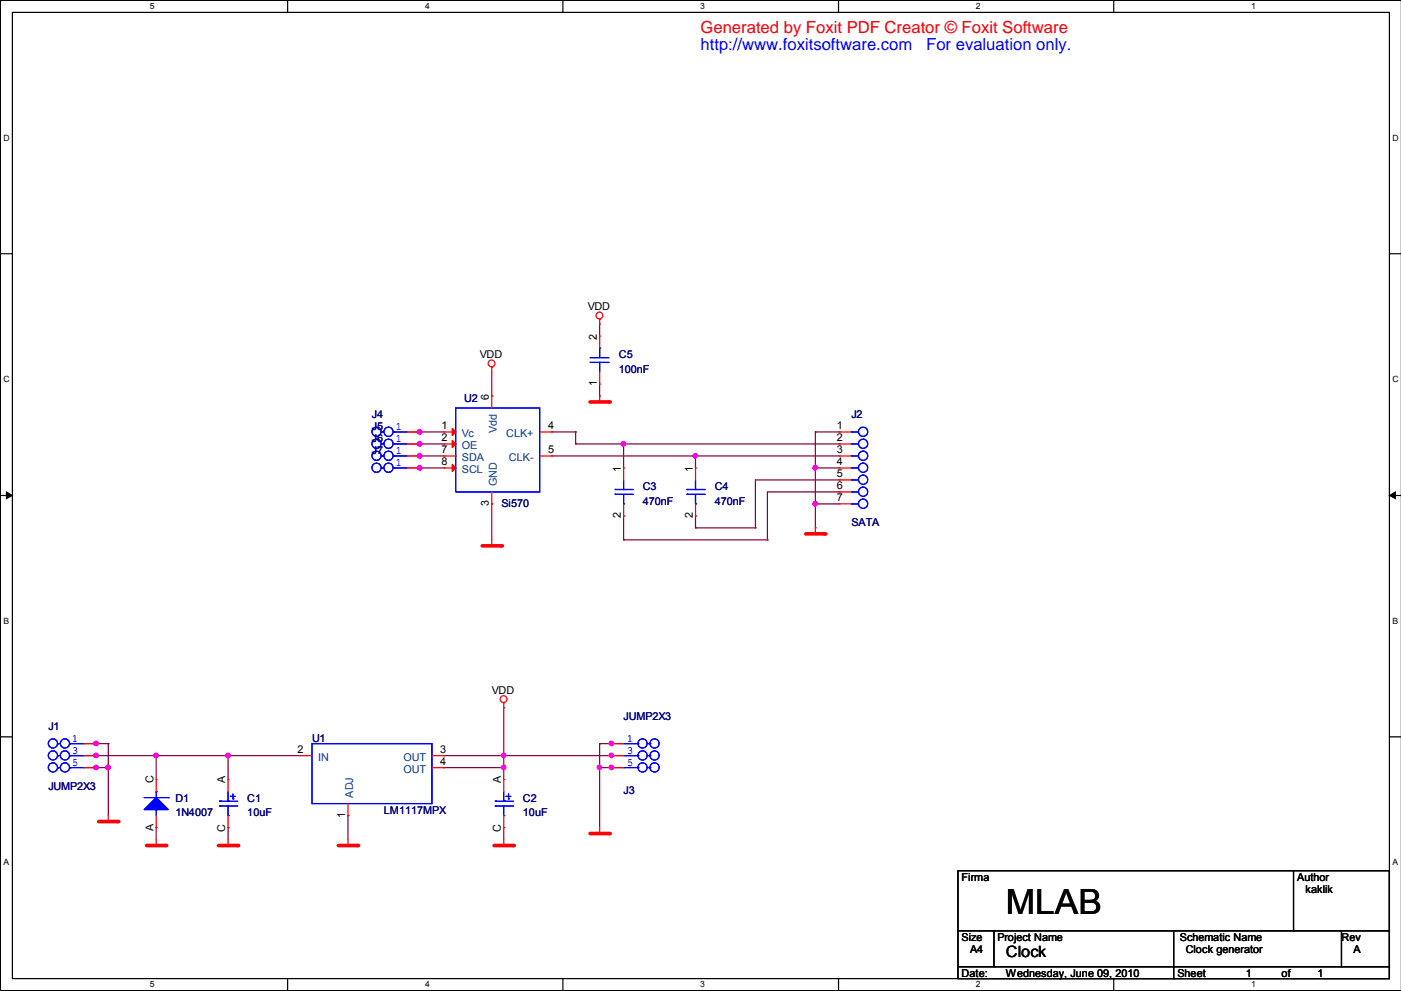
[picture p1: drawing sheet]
<svg xmlns="http://www.w3.org/2000/svg" width="297mm" height="210mm" viewBox="0 0 297 210" stroke-linecap="round" stroke-linejoin="round" font-family="sans-serif">
<path d="M2.6 2.6h291.9v204.7h-291.9zM297 .1h-296.9v209.8h296.9" fill="none" stroke="#000" stroke-width=".25"/>
<g fill="#fff">
<path d="M31.7 .3h1.1v2.1h-1.1z"/>
<path d="M31.7 207.6h1.1v2h-1.1z"/>
</g>
<path d="M61 .1v2.5M61 207.3v2.6" fill="none" stroke="#000" stroke-width=".25"/>
<g fill="#fff">
<path d="M90.1 .3h1v2.1h-1z"/>
<path d="M90.1 207.6h1v2h-1z"/>
</g>
<path d="M119.3 .1v2.5M119.3 207.3v2.6" fill="none" stroke="#000" stroke-width=".25"/>
<g fill="#fff">
<path d="M148.4 .3h1v2.1h-1z"/>
<path d="M148.4 207.6h1v2h-1z"/>
</g>
<path d="M177.7 .1v2.5M177.7 207.3v2.6" fill="none" stroke="#000" stroke-width=".25"/>
<g fill="#fff">
<path d="M206.8 .3h1.1v2.1h-1.1z"/>
<path d="M206.8 207.6h1.1v2h-1.1z"/>
</g>
<path d="M236.1 .1v2.5M236.1 207.3v2.6" fill="none" stroke="#000" stroke-width=".25"/>
<g fill="#fff">
<path d="M265.2 .3h1v2.1h-1z"/>
<path d="M265.2 207.6h1v2h-1z"/>
<path d="M.8 28.2h1.2v2h-1.2z"/>
<path d="M295.1 28.2h1.3v2h-1.3z"/>
<path d="M.8 79.3h1.2v2.1h-1.2z"/>
<path d="M295.1 79.3h1.3v2.1h-1.3z"/>
</g>
<path d="M.1 53.8h2.5M294.5 53.8h2.5" fill="none" stroke="#000" stroke-width=".25"/>
<g fill="#fff">
<path d="M.8 130.6h1.1v2h-1.1z"/>
<path d="M295.1 130.6h1.2v2h-1.2z"/>
</g>
<path d="M.1 105h2.5M294.5 105h2.5" fill="none" stroke="#000" stroke-width=".25"/>
<path d="M1.4 104.2l1.2 .8-1.2 .7zM294.5 105l1.2-.8v1.5z" fill="#000" stroke="#000" stroke-width=".21"/>
<g fill="#fff">
<path d="M.8 181.7h1.1v2h-1.1z"/>
<path d="M295.1 181.7h1.1v2h-1.1z"/>
</g>
<path d="M.1 156.1h2.5M294.5 156.1h2.5" fill="none" stroke="#000" stroke-width=".25"/>
<g fill="none" stroke="#800040" stroke-width=".25">
<path d="M104.2 78.8v5.1M127.1 68.7h.1M127.1 68.7v2.5M89 91.5h.1M89 94.1h.1M89 96.6h.1M89 99.1h.1M89 99.1h5.1M89 91.5h5.1M89 96.6h5.1M89 94.1h5.1M104.2 83.9h.1"/>
<path d="M116.9 91.5h.1M116.9 96.6h.1M116.9 91.5h5.1M116.9 96.6h61M122 94.1h.1M122 91.5h.1M122 94.1h55.9M122 91.5v2.6M127.1 83.9h.1M127.1 81.4v2.5M132.2 94.1h.1M132.2 94.1v5"/>
<path d="M147.4 96.6h.1M147.4 96.6v2.5M172.8 99.1h.1M172.8 91.5h.1M172.8 91.5v20.3M172.8 99.1h5.1M172.8 91.5h5.1M104.2 106.8h.1M104.2 106.8v7.6M132.2 109.3h.1M132.2 114.4h.1M132.2 109.3v5.1"/>
<path d="M132.2 114.4h30.4M147.4 109.3h.1M147.4 111.8h.1M147.4 109.3v2.5M147.4 111.8h12.7M160.1 111.8h.1M162.6 114.4h.1M172.8 106.8h.1M172.8 111.8h.1M172.8 106.8h5.1M177.9 101.7h.1M177.9 104.2h.1"/>
<path d="M177.9 101.7h-17.8v10.1M177.9 104.2h-15.3v10.2M20.4 157.6h.1M20.4 157.6h2.5M22.9 157.6h.1M22.9 157.6v15.2M106.8 149.9h.1M106.8 149.9v15.3M127.1 157.6h.1M127.1 157.6h2.5M127.1 157.6v17.7M20.4 162.6h.1"/>
<path d="M20.4 160.1h.1M20.4 160.1h43.2M20.4 162.6h2.5M22.9 162.6h.1M33.1 175.3h.1M33.1 160.1h.1M33.1 160.1v5.1M33.1 175.3v2.6M48.3 160.1h.1M48.3 175.3h.1M48.3 160.1v5.1M48.3 175.3v2.6"/>
<path d="M73.7 172.8h.1M73.7 172.8v5.1M94.1 162.6h.1M94.1 160.1h.1M94.1 160.1h35.5M94.1 162.6h12.7M106.8 160.1h.1M106.8 175.3h.1M106.8 162.6h.1M106.8 175.3v2.6M127.1 162.6h.1M127.1 162.6h2.5"/>
</g>
<g fill="#f0f" stroke="#f0f" stroke-width=".25">
<circle cx="172.8" cy="106.7" r=".47"/>
<circle cx="172.8" cy="99.1" r=".47"/>
<circle cx="48.3" cy="160.1" r=".47"/>
<circle cx="129.6" cy="160.1" r=".47"/>
<circle cx="106.7" cy="160.1" r=".47"/>
<circle cx="20.4" cy="157.5" r=".47"/>
<circle cx="22.9" cy="162.6" r=".47"/>
<circle cx="20.4" cy="162.6" r=".47"/>
<circle cx="20.4" cy="160.1" r=".47"/>
<circle cx="33.1" cy="160.1" r=".47"/>
<circle cx="106.7" cy="162.6" r=".47"/>
<circle cx="127" cy="162.6" r=".47"/>
<circle cx="129.6" cy="157.5" r=".47"/>
<circle cx="129.6" cy="162.6" r=".47"/>
<circle cx="147.4" cy="96.6" r=".47"/>
<circle cx="132.1" cy="94" r=".47"/>
<circle cx="88.9" cy="91.5" r=".47"/>
<circle cx="88.9" cy="94" r=".47"/>
<circle cx="88.9" cy="96.6" r=".47"/>
<circle cx="88.9" cy="99.1" r=".47"/>
</g>
<path d="M33.1 179.2h.1M33.1 177.9v1.3" fill="none" stroke="#f00" stroke-width=".25"/>
<path d="M31.1 179.2h4" fill="none" stroke="#f00" stroke-width=".76"/>
<circle cx="35.1" cy="179.2" r=".38" fill="#f00"/>
<path d="M106.8 179.2h.1M106.8 177.9v1.3" fill="none" stroke="#f00" stroke-width=".25"/>
<path d="M104.7 179.2h4.1" fill="none" stroke="#f00" stroke-width=".76"/>
<circle cx="108.8" cy="179.2" r=".38" fill="#f00"/>
<path d="M73.7 179.2h.1M73.7 177.9v1.3" fill="none" stroke="#f00" stroke-width=".25"/>
<path d="M71.7 179.2h4.1" fill="none" stroke="#f00" stroke-width=".76"/>
<circle cx="75.8" cy="179.2" r=".38" fill="#f00"/>
<path d="M22.9 174.1h.1M22.9 172.8v1.3" fill="none" stroke="#f00" stroke-width=".25"/>
<path d="M20.9 174.1h4.1" fill="none" stroke="#f00" stroke-width=".76"/>
<circle cx="25" cy="174.1" r=".38" fill="#f00"/>
<path d="M48.3 179.2h.1M48.3 177.9v1.3" fill="none" stroke="#f00" stroke-width=".25"/>
<path d="M46.3 179.2h4.1" fill="none" stroke="#f00" stroke-width=".76"/>
<circle cx="50.4" cy="179.2" r=".38" fill="#f00"/>
<path d="M172.8 113.1h.1M172.8 111.8v1.3" fill="none" stroke="#f00" stroke-width=".25"/>
<path d="M170.8 113.1h4" fill="none" stroke="#f00" stroke-width=".76"/>
<circle cx="174.8" cy="113.1" r=".38" fill="#f00"/>
<path d="M127.1 176.6h.1M127.1 175.3v1.3" fill="none" stroke="#f00" stroke-width=".25"/>
<path d="M125.1 176.6h4" fill="none" stroke="#f00" stroke-width=".76"/>
<circle cx="129.1" cy="176.6" r=".38" fill="#f00"/>
<g fill="none" stroke="#f00" stroke-width=".25">
<path d="M104.2 77.8h.1M104.2 77.8v1M104.2 115.7h.1M104.2 114.4v1.3M106.8 148.9h.1M106.8 148.9v1"/>
<circle cx="104.2" cy="77" r=".72"/>
<circle cx="106.7" cy="148.1" r=".72"/>
</g>
<path d="M102.2 115.7h4.1" fill="none" stroke="#f00" stroke-width=".76"/>
<circle cx="106.3" cy="115.7" r=".38" fill="#f00"/>
<path d="M127.1 85.2h.1M127.1 83.9v1.3" fill="none" stroke="#f00" stroke-width=".25"/>
<path d="M125.1 85.2h4" fill="none" stroke="#f00" stroke-width=".76"/>
<circle cx="129.1" cy="85.2" r=".38" fill="#f00"/>
<g fill="none" stroke="#f00" stroke-width=".25">
<path d="M127.1 67.6h.1M127.1 71.2h.1M127.1 67.6v1.1M127.1 71.2v2.5M127.1 78.8v2.6M86.4 91.5h2.6M86.4 94.1h2.6M86.4 96.6h2.6M86.4 99.1h2.6M89 91.5h.1M89 94.1h.1M89 96.6h.1"/>
<path d="M89 99.1h.1M94.1 91.5h.1M94.1 94.1h.1M94.1 96.6h.1M94.1 99.1h.1M94.1 91.5h2.5M94.1 94.1h2.5M94.1 96.6h2.5M94.1 99.1h2.5M104.2 83.9h.1M104.2 83.9v2.5M114.4 91.5h2.5"/>
<path d="M114.4 96.6h2.5M116.9 91.5h.1M116.9 96.6h.1M127.1 81.4h.1M132.2 99.1h.1M132.2 99.1v2.6M147.4 99.1h.1M147.4 99.1v2.6M177.9 91.5h.1M177.9 94.1h.1M177.9 96.6h.1M177.9 99.1h.1"/>
<path d="M177.9 91.5h2.5M177.9 94.1h2.5M177.9 96.6h2.5M177.9 99.1h2.5M104.2 106.8h.1M104.2 104.2v2.6M132.2 109.3h.1M132.2 106.8v2.5M147.4 109.3h.1M147.4 106.8v2.5M177.9 101.7h.1M177.9 104.2h.1"/>
<path d="M177.9 106.8h.1M177.9 101.7h2.5M177.9 104.2h2.5M177.9 106.8h2.5M17.9 157.6h2.5M20.4 157.6h.1M129.6 157.6h.1M129.6 157.6h2.6M17.9 160.1h2.5M17.9 162.6h2.5M20.4 160.1h.1M20.4 162.6h.1"/>
<path d="M33.1 175.3h.1M33.1 165.2h.1M33.1 165.2v2.5M33.1 172.8v2.5M48.3 165.2h.1M48.3 175.3h.1M48.3 165.2v2.5M48.3 172.8v2.5M63.6 160.1h.1M63.6 160.1h2.5M73.7 172.8h.1M73.7 170.3v2.5"/>
<path d="M91.5 160.1h2.6M91.5 162.6h2.6M94.1 160.1h.1M94.1 162.6h.1M106.8 165.2h.1M106.8 175.3h.1M106.8 165.2v2.5M106.8 172.8v2.5M129.6 160.1h.1M129.6 162.6h.1M129.6 160.1h2.6M129.6 162.6h2.6"/>
<circle cx="127" cy="66.8" r=".72"/>
</g>
<path d="M203 184.5h91.5v12.7h-91.5zM203 197.2h91.5v7.6h-91.5zM210.7 197.2v7.6M248.8 197.2v10.1M274.2 197.2h.1M274.2 184.5v12.7M284.3 197.2v7.6M203 204.8h91.5v2.5h-91.5zM210.7 204.8h.1M248.8 204.8h.1M248.8 207.3h.1M284.3 204.8h.1" fill="none" stroke="#000" stroke-width=".25"/>
<g fill="none" stroke="#00f" stroke-width=".25">
<path d="M125.1 76.8h3.8M125.1 75.8h3.8M127.1 76.8h.1M127.1 73.7h.1M127.1 73.7v2.1M127.1 76.8v2M128.9 76.8h.1M128.9 75.8h.1M80.9 91.5h.1M80.9 94.1h.1M80.9 96.6h.1M80.9 99.1h.1"/>
<path d="M80.9 91.5h.5M80.9 94.1h.5M80.9 96.6h.5M80.9 99.1h.5M83.4 91.5h.1M83.4 94.1h.1M83.4 96.6h.1M83.4 99.1h.1M83.4 91.5h3M83.4 94.1h3M83.4 96.6h3M83.4 99.1h3"/>
<path d="M96.6 86.4h17.8v17.8h-17.8zM180.4 91.5h.1M180.4 94.1h.1M180.4 96.6h.1M180.4 99.1h.1M180.4 91.5h1.5M180.4 94.1h1.5M180.4 96.6h1.5M180.4 99.1h1.5M130.4 103.7h.1M130.4 104.7h.1M130.4 103.7h3.8"/>
<path d="M130.4 104.7h3.8M132.2 103.7h.1M132.2 106.8h.1M132.2 101.7v2M132.2 104.7v2.1M145.6 103.7h.1M145.6 104.7h.1M145.6 103.7h3.8M145.6 104.7h3.8M147.4 103.7h.1M147.4 106.8h.1M147.4 101.7v2"/>
<path d="M147.4 104.7v2.1M180.4 101.7h.1M180.4 104.2h.1M180.4 106.8h.1M180.4 101.7h1.5M180.4 104.2h1.5M180.4 106.8h1.5M12.3 157.6h.1M12.3 157.6h.5M14.8 157.6h.1M14.8 157.6h3.1M66.1 157.6h25.4v12.7h-25.4z"/>
<path d="M132.2 157.6h3M135.2 157.6h.1M137.2 157.6h.6M137.8 157.6h.1M12.3 160.1h.1M12.3 162.6h.1M12.3 160.1h.5M12.3 162.6h.5M14.8 160.1h.1M14.8 162.6h.1M14.8 160.1h3.1M14.8 162.6h3.1"/>
<path d="M30.6 169h5M33.1 167.7h.1M33.1 171.5h.1M33.1 167.7v1.3M33.1 171.5v1.3M35.6 169h.1M46.6 169.8h.1M46.6 170.8h.1M46.6 169.8h3.8M46.6 170.8h3.8M48.3 169.8h.1M48.3 172.8h.1"/>
<path d="M48.3 167.7v2.1M48.3 170.8v2M48.9 168.7h.1M48.9 168.7h1M49.4 169.2h.1M49.4 168.2v1M105 169.8h.1M105 170.8h.1M105 169.8h3.8M105 170.8h3.8M106.8 169.8h.1M106.8 172.8h.1"/>
<path d="M106.8 167.7v2.1M106.8 170.8v2M107.3 168.7h.1M107.3 168.7h1M107.8 169.2h.1M107.8 168.2v1M132.2 160.1h3M132.2 162.6h3M135.2 160.1h.1M135.2 162.6h.1M137.2 160.1h.6M137.2 162.6h.6"/>
<path d="M137.8 160.1h.1M137.8 162.6h.1"/>
<circle cx="79.8" cy="94" r=".97"/>
<circle cx="79.8" cy="91.5" r=".97"/>
<circle cx="79.8" cy="96.6" r=".97"/>
<circle cx="79.8" cy="99.1" r=".97"/>
<circle cx="82.3" cy="94" r=".97"/>
<circle cx="82.3" cy="91.5" r=".97"/>
<circle cx="82.3" cy="99.1" r=".97"/>
<circle cx="82.3" cy="96.6" r=".97"/>
<circle cx="182.9" cy="91.5" r=".97"/>
<circle cx="182.9" cy="94" r=".97"/>
<circle cx="182.9" cy="96.6" r=".97"/>
<circle cx="182.9" cy="99.1" r=".97"/>
<circle cx="182.9" cy="104.2" r=".97"/>
<circle cx="182.9" cy="101.6" r=".97"/>
<circle cx="182.9" cy="106.7" r=".97"/>
<circle cx="11.2" cy="157.5" r=".97"/>
<circle cx="13.8" cy="157.5" r=".97"/>
<circle cx="136.2" cy="157.5" r=".97"/>
<circle cx="138.7" cy="157.5" r=".97"/>
<circle cx="11.2" cy="160.1" r=".97"/>
<circle cx="11.2" cy="162.6" r=".97"/>
<circle cx="13.8" cy="160.1" r=".97"/>
<circle cx="13.8" cy="162.6" r=".97"/>
<circle cx="136.2" cy="162.6" r=".97"/>
<circle cx="136.2" cy="160.1" r=".97"/>
<circle cx="138.7" cy="160.1" r=".97"/>
<circle cx="138.7" cy="162.6" r=".97"/>
</g>
<g fill="#f00" stroke="#f00" stroke-width=".25">
<path d="M95.8 90.8l.8 .7-.8 .8z"/>
<path d="M95.8 93.3l.8 .8-.8 .7z"/>
<path d="M95.8 98.4l.8 .7-.8 .8z"/>
</g>
<path d="M30.6 171.5l2.5-2.5 2.5 2.5z" fill="#00f" stroke="#00f" stroke-width=".25"/>
<g fill="#f0f" stroke="#f0f" stroke-width=".25">
<circle cx="172.8" cy="106.7" r=".47"/>
<circle cx="172.8" cy="99.1" r=".47"/>
<circle cx="48.3" cy="160.1" r=".47"/>
<circle cx="129.6" cy="160.1" r=".47"/>
<circle cx="106.7" cy="160.1" r=".47"/>
<circle cx="20.4" cy="157.5" r=".47"/>
<circle cx="22.9" cy="162.6" r=".47"/>
<circle cx="20.4" cy="162.6" r=".47"/>
<circle cx="20.4" cy="160.1" r=".47"/>
<circle cx="33.1" cy="160.1" r=".47"/>
<circle cx="106.7" cy="162.6" r=".47"/>
<circle cx="127" cy="162.6" r=".47"/>
<circle cx="129.6" cy="157.5" r=".47"/>
<circle cx="129.6" cy="162.6" r=".47"/>
<circle cx="147.4" cy="96.6" r=".47"/>
<circle cx="132.1" cy="94" r=".47"/>
<circle cx="88.9" cy="91.5" r=".47"/>
<circle cx="88.9" cy="94" r=".47"/>
<circle cx="88.9" cy="96.6" r=".47"/>
<circle cx="88.9" cy="99.1" r=".47"/>
</g>
<text font-size="7.4" x="213.2" y="193.6">MLAB</text>
<text font-size="3.5" fill="#f00" x="148.5" y="7.1">Generated by Foxit PDF Creator © Foxit Software</text>
<g font-size="3.5" fill="#00f">
<text x="148.5" y="10.6">http://www.foxitsoftware.com</text>
<text x="196.3" y="10.6">For evaluation only.</text>
</g>
<text font-size="3.3" x="213.2" y="202.7">Clock</text>
<g font-size="2.3">
<text x="124.6" y="65.8">VDD</text>
<text x="126.5" y="72" transform="rotate(-90 126.5 72)">2</text>
<text x="101.7" y="75.9">VDD</text>
<text x="126.5" y="81.9" transform="rotate(-90 126.5 81.9)">1</text>
<text x="103.6" y="84.7" transform="rotate(-90 103.6 84.7)">6</text>
<text x="93.6" y="90.9">1</text>
<text x="93.6" y="93.5">2</text>
<text x="116.2" y="90.9">4</text>
<text x="177.4" y="90.9">1</text>
<text x="177.4" y="93.5">2</text>
<text x="93.6" y="96">7</text>
<text x="93.6" y="98.6">8</text>
<text x="116.2" y="96">5</text>
<text x="131.6" y="99.9" transform="rotate(-90 131.6 99.9)">1</text>
<text x="146.8" y="99.9" transform="rotate(-90 146.8 99.9)">1</text>
<text x="177.4" y="96">3</text>
<text x="177.4" y="98.6">4</text>
<text x="177.4" y="101.1">5</text>
<text x="103.6" y="107.3" transform="rotate(-90 103.6 107.3)">3</text>
<text x="177.4" y="103.6">6</text>
<text x="177.4" y="106.2">7</text>
<text x="131.6" y="109.8" transform="rotate(-90 131.6 109.8)">2</text>
<text x="146.8" y="109.8" transform="rotate(-90 146.8 109.8)">2</text>
<text x="104.2" y="147.1">VDD</text>
<text x="63.1" y="159.5">2</text>
<text x="93.3" y="159.5">3</text>
<text x="32.5" y="165.9" transform="rotate(-90 32.5 165.9)">C</text>
<text x="47.8" y="165.9" transform="rotate(-90 47.8 165.9)">A</text>
<text x="93.3" y="162.1">4</text>
<text x="106.2" y="165.9" transform="rotate(-90 106.2 165.9)">A</text>
<text x="73.2" y="173.3" transform="rotate(-90 73.2 173.3)">1</text>
<text x="32.5" y="176.1" transform="rotate(-90 32.5 176.1)">A</text>
<text x="47.8" y="176.3" transform="rotate(-90 47.8 176.3)">C</text>
<text x="106.2" y="176.3" transform="rotate(-90 106.2 176.3)">C</text>
<text x="203.8" y="186.7">Firma</text>
<text x="274.9" y="186.7">Author</text>
<text x="276.7" y="189.2">kaklik</text>
<text x="203.8" y="199.4">Size</text>
<text x="205.6" y="201.9">A4</text>
<text x="211.4" y="199.4">Project Name</text>
<text x="250" y="199.4">Schematic Name</text>
<text x="251.3" y="201.9">Clock generator</text>
<text x="284.3" y="199.4">Rev</text>
<text x="286.9" y="201.9">A</text>
<text x="203.8" y="207">Date:</text>
<text x="213.2" y="207">Wednesday, June 09, 2010</text>
<text x="249.5" y="207">Sheet</text>
<text x="264" y="207">1</text>
<text x="271.6" y="207">of</text>
<text x="279.2" y="207">1</text>
</g>
<g font-size="2.3" fill="#000080">
<text x="131.2" y="75.9">C5</text>
<text x="131.2" y="79">100nF</text>
<text x="78.8" y="88.6">J4</text>
<text x="98.4" y="85.1">U2</text>
<text x="180.4" y="88.6">J2</text>
<text x="78.8" y="91.2">J5</text>
<text x="78.8" y="93.7">J6</text>
<text x="78.8" y="96.3">J7</text>
<text x="106.3" y="107.4">Si570</text>
<text x="136.2" y="103.9">C3</text>
<text x="136.2" y="106.9">470nF</text>
<text x="151.5" y="103.9">C4</text>
<text x="151.5" y="106.9">470nF</text>
<text x="180.4" y="111.5">SATA</text>
<text x="10.2" y="154.7">J1</text>
<text x="132.2" y="152.7">JUMP2X3</text>
<text x="66.1" y="157.2">U1</text>
<text x="10.2" y="167.4">JUMP2X3</text>
<text x="37.2" y="169.9">D1</text>
<text x="37.2" y="173">1N4007</text>
<text x="52.4" y="169.9">C1</text>
<text x="52.4" y="173">10uF</text>
<text x="81.4" y="172.5">LM1117MPX</text>
<text x="110.8" y="169.9">C2</text>
<text x="110.8" y="173">10uF</text>
<text x="132.2" y="168.1">J3</text>
</g>
<g font-size="2.3" fill="#00f">
<text x="83.9" y="91.2">1</text>
<text x="83.9" y="93.7">1</text>
<text x="83.9" y="96.3">1</text>
<text x="83.9" y="98.8">1</text>
<text x="15.3" y="157.2">1</text>
<text x="15.3" y="159.8">3</text>
<text x="132.9" y="157.2">1</text>
<text x="132.9" y="159.8">3</text>
<text x="15.3" y="162.3">5</text>
<text x="132.9" y="162.3">5</text>
</g>
<g font-size="2.3" fill="#004080">
<text x="97.9" y="92.6">Vc</text>
<text x="97.9" y="95.2">OE</text>
<text x="105.3" y="91.8" transform="rotate(-90 105.3 91.8)">Vdd</text>
<text x="107.3" y="92.6">CLK+</text>
<text x="97.9" y="97.7">SDA</text>
<text x="97.9" y="100.2">SCL</text>
<text x="107.9" y="97.7">CLK-</text>
<text x="105.3" y="103" transform="rotate(-90 105.3 103)">GND</text>
<text x="67.4" y="161.2">IN</text>
<text x="85.5" y="161.2">OUT</text>
<text x="85.5" y="163.7">OUT</text>
<text x="74.9" y="169" transform="rotate(-90 74.9 169)">ADJ</text>
</g>
<g font-size="1.8">
<text x="31.8" y="1.9">5</text>
<text x="90.1" y="1.9">4</text>
<text x="148.4" y="1.9">3</text>
<text x="206.8" y="1.9">2</text>
<text x="265.2" y="1.9">1</text>
<text x=".8" y="29.8">D</text>
<text x="295.2" y="29.8">D</text>
<text x=".8" y="80.9">C</text>
<text x="295.2" y="80.9">C</text>
<text x=".8" y="132.2">B</text>
<text x="295.2" y="132.2">B</text>
<text x=".8" y="183.3">A</text>
<text x="295.2" y="183.3">A</text>
<text x="31.8" y="209.2">5</text>
<text x="90.1" y="209.2">4</text>
<text x="148.4" y="209.2">3</text>
<text x="206.8" y="209.2">2</text>
<text x="265.2" y="209.2">1</text>
</g>
</svg>
